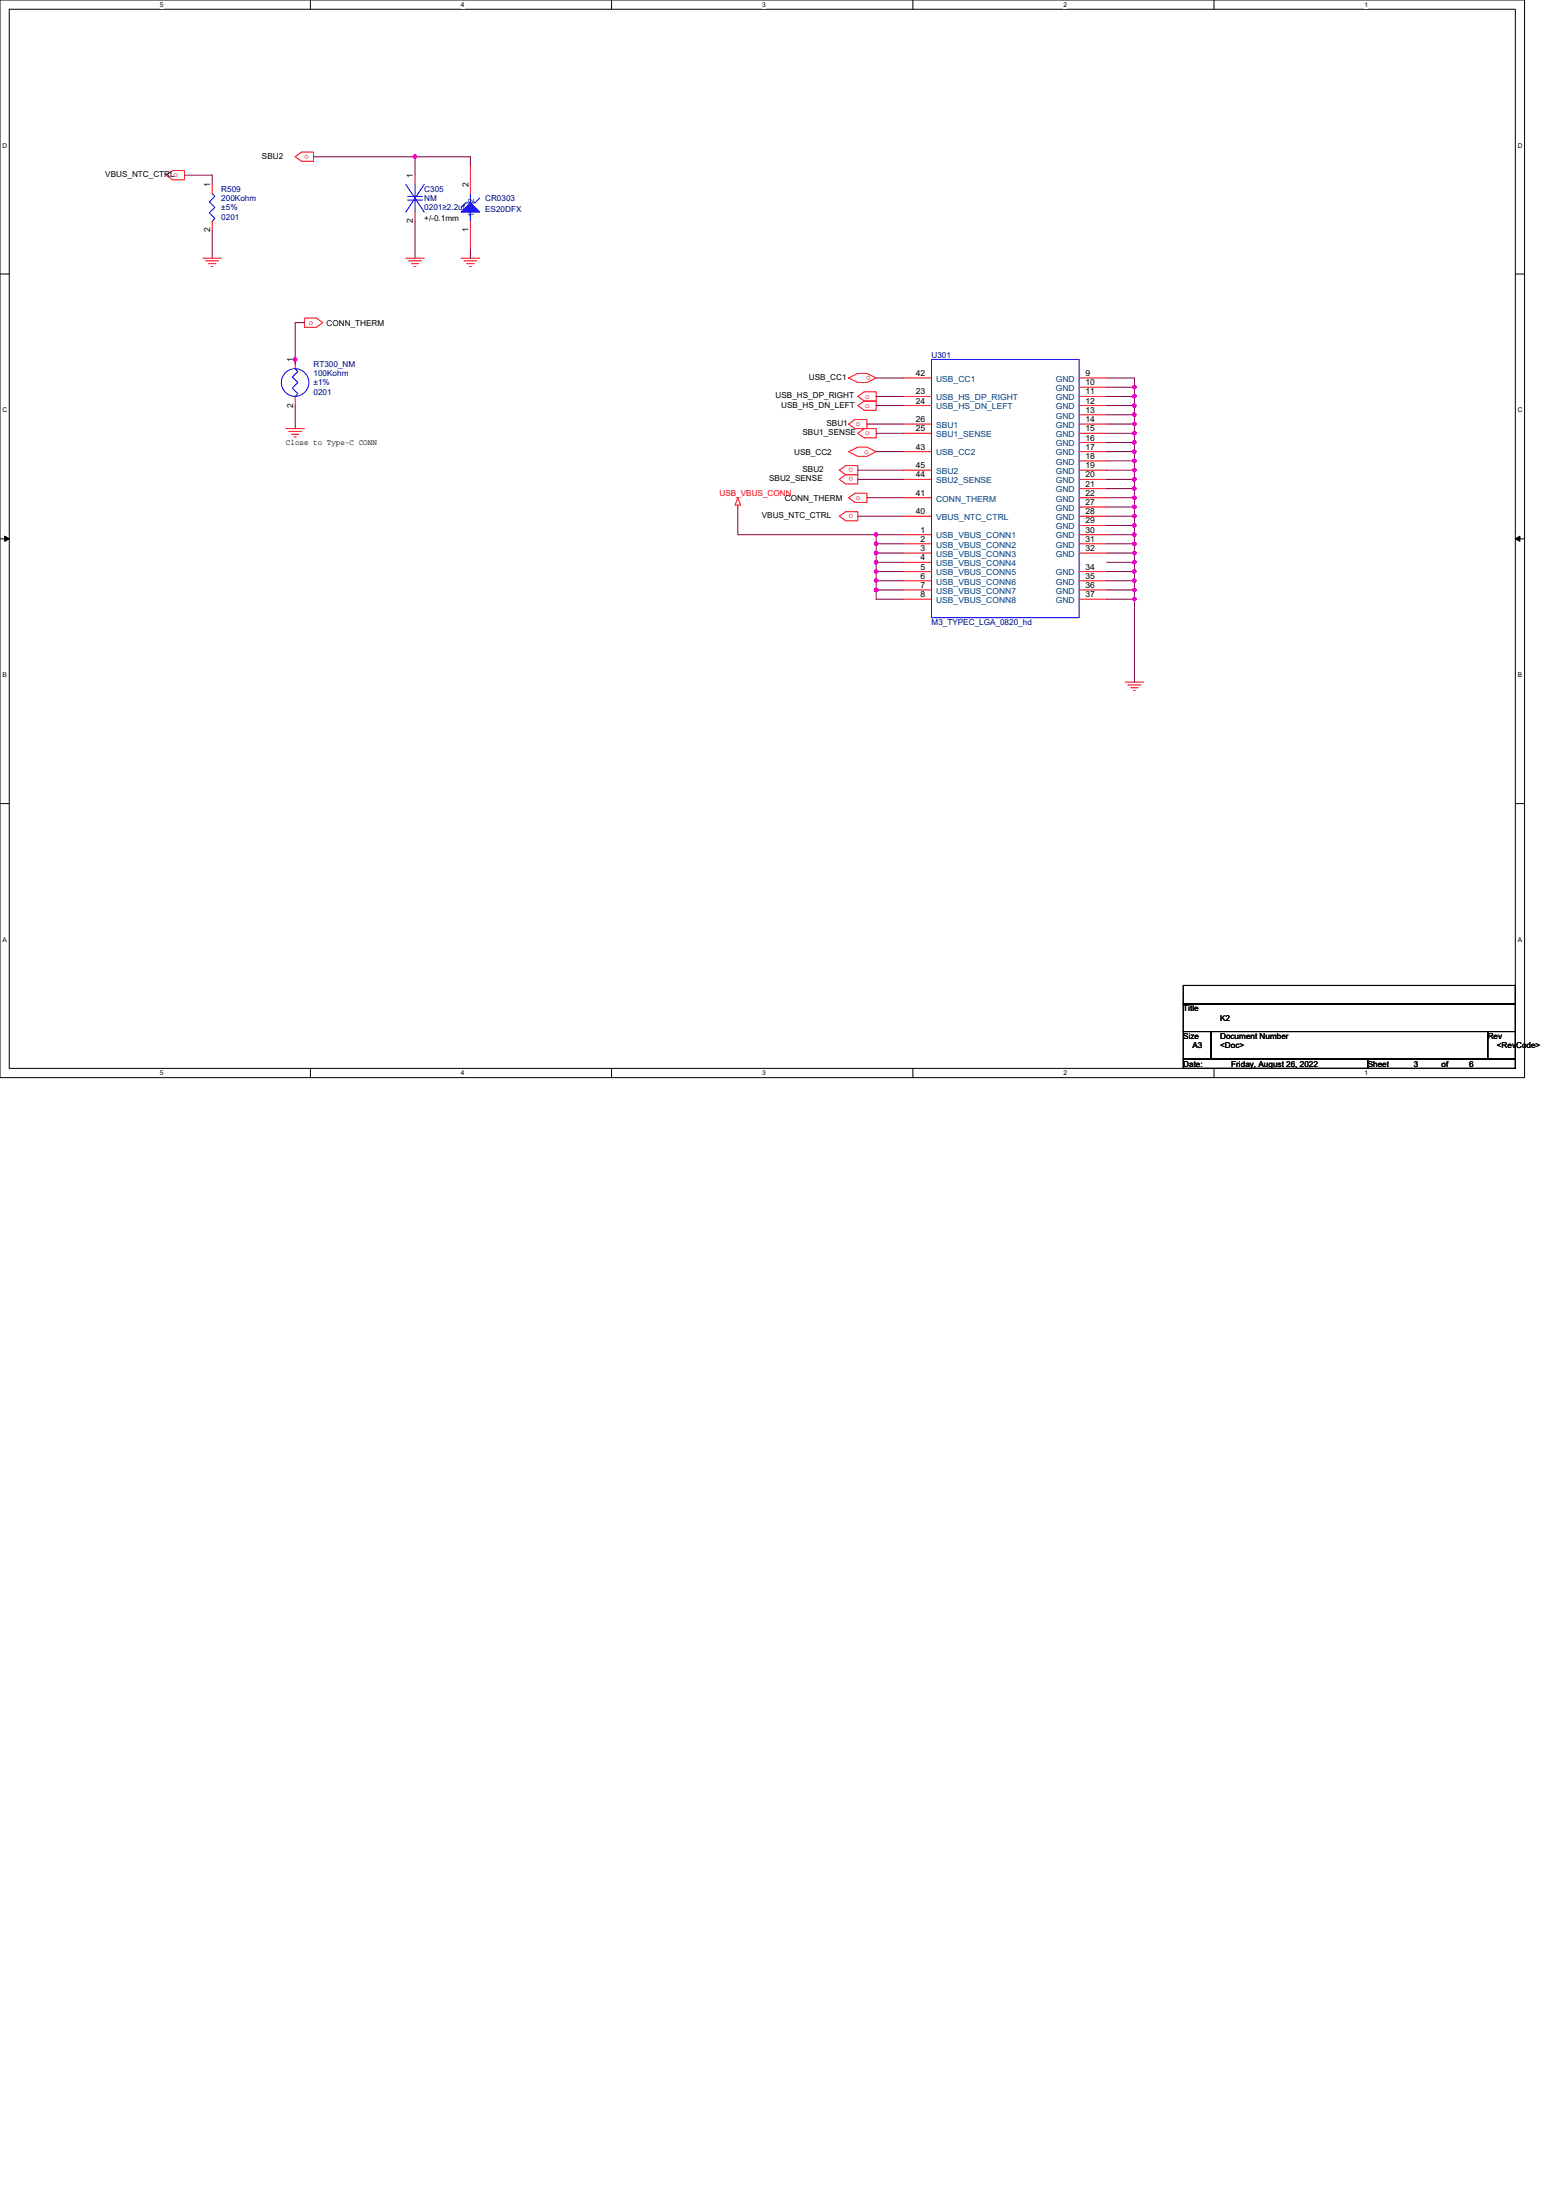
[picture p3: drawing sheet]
<svg xmlns="http://www.w3.org/2000/svg" width="210mm" height="297mm" viewBox="0 0 210 297" stroke-linecap="round" stroke-linejoin="round" font-family="sans-serif">
<path d="M0 0h205.7v145.5h-205.7zM1.2 1.2h203.3v143.1h-203.3z" fill="none" stroke="#000" stroke-width=".13"/>
<g fill="#fff">
<path d="M21.6 .1h.5v1h-.5z"/>
<path d="M21.6 144.4h.5v1h-.5z"/>
</g>
<path d="M41.9 0v1.2M41.9 144.3v1.2" fill="none" stroke="#000" stroke-width=".13"/>
<g fill="#fff">
<path d="M62.2 .1h.5v1h-.5z"/>
<path d="M62.2 144.4h.5v1h-.5z"/>
</g>
<path d="M82.5 0v1.2M82.5 144.3v1.2" fill="none" stroke="#000" stroke-width=".13"/>
<g fill="#fff">
<path d="M102.8 .1h.5v1h-.5z"/>
<path d="M102.8 144.4h.5v1h-.5z"/>
</g>
<path d="M123.2 0v1.2M123.2 144.3v1.2" fill="none" stroke="#000" stroke-width=".13"/>
<g fill="#fff">
<path d="M143.5 .1h.5v1h-.5z"/>
<path d="M143.5 144.4h.5v1h-.5z"/>
</g>
<path d="M163.8 0v1.2M163.8 144.3v1.2" fill="none" stroke="#000" stroke-width=".13"/>
<g fill="#fff">
<path d="M184.1 .1h.5v1h-.5z"/>
<path d="M184.1 144.4h.5v1h-.5z"/>
<path d="M.3 19.1h.7v1h-.7z"/>
<path d="M204.8 19.1h.6v1h-.6z"/>
<path d="M.3 54.9h.7v1h-.7z"/>
<path d="M204.8 54.9h.6v1h-.6z"/>
</g>
<path d="M0 37h1.2M204.5 37h1.2" fill="none" stroke="#000" stroke-width=".13"/>
<g fill="#fff">
<path d="M.3 90.6h.6v1h-.6z"/>
<path d="M204.8 90.6h.6v1h-.6z"/>
</g>
<path d="M0 72.7h1.2M204.5 72.7h1.2" fill="none" stroke="#000" stroke-width=".13"/>
<path d="M.6 72.4l.6 .3-.6 .4zM204.5 72.7l.6-.3v.7z" fill="#000" stroke="#000" stroke-width=".13"/>
<g fill="#fff">
<path d="M.3 126.4h.6v1h-.6z"/>
<path d="M204.8 126.4h.6v1h-.6z"/>
</g>
<path d="M0 108.5h1.2M204.5 108.5h1.2M159.7 133.1h44.8v2.5h-44.8zM159.7 135.6h44.8v3.7h-44.8zM159.7 139.3h3.7v3.7h-3.7zM163.4 139.3h37.4v3.7h-37.4zM200.8 139.3h3.7v3.7h-3.7zM159.7 143h24.9v1.3h-24.9zM184.6 143h19.9v1.3h-19.9z" fill="none" stroke="#000" stroke-width=".13"/>
<g fill="none" stroke="#f00" stroke-width=".13">
<path d="M22.4 23.6l.9-.6h1.6v1.3h-1.6zM27.4 34.9h2.5M27.7 35.2h1.8M28.1 35.6h1M28.5 36h.2M28.6 24.9v1.2M28.6 29.9v1.2M39.8 21.2l.9-.7h1.6v1.3h-1.6zM54.8 34.9h2.5M55.1 35.2h1.8M55.5 35.6h1M55.9 36h.2"/>
<path d="M56 23.6v1.3M56 28.6v1.3M62.2 34.9h2.5M62.6 35.2h1.7M63 35.6h1M63.4 36h.2M63.5 22.4v3.7M63.5 29.9v3.7M38.6 57.9h2.5M39 58.3h1.7M39.3 58.6h1M39.7 59h.3"/>
<path d="M39.8 48.5v1.3M39.8 53.5v1.3M41.1 42.9h1.6l.9 .7-.9 .6h-1.6zM114.5 51l1.3-.6h1.2l1.2 .6-1.2 .6h-1.2zM114.5 57.3l.9-.7h1.6v1.3h-1.6zM115.8 53.5l.8-.6h1.6v1.2h-1.6zM115.8 54.8l.8-.7h1.6v1.3h-1.6zM115.8 58.5l.8-.6h1.6v1.2h-1.6zM122 57.3h3.7M122 58.5h3.7M122 51h3.7M122 54.8h3.7"/>
<path d="M122 53.5h3.7M145.6 57.3h3.8M145.6 58.5h3.8M145.6 59.8h3.8M145.6 51h3.8M145.6 52.3h3.8M145.6 53.5h3.8M145.6 54.8h3.8M145.6 56h3.8M99.6 68.2v.3M99.6 67.2l.3 1h-.7zM113.3 64.7l.8-.6h1.7v1.2h-1.7z"/>
<path d="M113.3 63.5l.8-.6h1.7v1.2h-1.7zM113.3 69.7l.8-.6h1.7v1.2h-1.7zM114.5 61l1.3-.6h1.2l1.2 .6-1.2 .6h-1.2zM114.5 67.2l.9-.6h1.6v1.2h-1.6zM122 67.2h3.7M122 63.5h3.7M122 64.7h3.7M122 61h3.7M122 72.2h3.7M122 73.4h3.7M122 74.7h3.7M122 75.9h3.7"/>
<path d="M122 77.2h3.7M122 78.4h3.7M122 79.7h3.7M122 69.7h3.7M145.6 61h3.8M145.6 62.2h3.8M145.6 63.5h3.8M145.6 64.7h3.8M145.6 66h3.8M145.6 67.2h3.8M145.6 68.5h3.8M145.6 69.7h3.8"/>
<path d="M145.6 71h3.8M145.6 72.2h3.8M145.6 73.4h3.8M145.6 74.7h3.8M145.6 77.2h3.8M145.6 78.4h3.8M145.6 79.7h3.8M122 80.9h3.7M145.6 80.9h3.8M151.8 92.1h2.5M152.2 92.5h1.8M152.6 92.9h1"/>
<path d="M153 93.2h.2"/>
</g>
<g fill="none" stroke="#00f" stroke-width=".13">
<path d="M28.6 26.1l.4 .4-.7 .8 .7 .7-.7 .7 .7 .8-.4 .4M54.8 24.9l2.5 3.7M55 26.5h2M55 27h2M56 24.9v1.6M56 27v1.6M57.3 24.9l-2.5 3.7M63.5 26.1v1.3M63.5 28.6v1.3M64.7 26.8l-.6 .6h-1.2l-.7 .6M39.8 49.8l.4 .4-.7 .7 .7 .7-.7 .8 .7 .7-.4 .4M125.7 48.5h19.9v34.9h-19.9z"/>
<circle cx="39.8" cy="51.6" r="1.86"/>
</g>
<path d="M62.2 28.6l1.3-1.2 1.2 1.2z" fill-rule="evenodd" fill="#00f" stroke="#00f" stroke-width=".13"/>
<g fill="none" stroke="#800040" stroke-width=".13">
<path d="M24.9 23.6h3.7v1.3M28.6 31.1v3.8M42.3 21.2h13.7M56 21.2v2.4M56 29.9v5M56 21.2h7.5v1.2M63.5 33.6v1.3M39.8 54.8v3.1M41.1 43.6h-1.3v5.6M117 57.3h5M118.2 51h3.8M118.2 53.5h3.8"/>
<path d="M118.2 54.8h3.8M118.2 58.5h3.8M149.4 51h3.7v1.3M149.4 52.3h3.7M149.4 53.5h3.7M149.4 54.8h3.7M149.4 56h3.7M149.4 57.3h3.7M149.4 58.5h3.7M149.4 59.8h3.7M153.1 52.3v1.2M153.1 53.5v1.3"/>
<path d="M153.1 54.8v1.2M153.1 56v1.3M153.1 57.3v1.2M153.1 58.5v1.3M153.1 59.8v1.2M99.6 68.5v3.7h18.6M115.8 64.7h6.2M115.8 63.5h6.2M115.8 69.7h6.2M117 67.2h5M118.2 61h3.8M118.2 78.4h3.8"/>
<path d="M118.2 72.2v1.2M118.2 72.2h3.8M118.2 74.7h3.8M118.2 74.7v1.2M118.2 78.4v1.3M122 79.7h-3.8v1.2h3.8M122 73.4h-3.8v1.3M122 75.9h-3.8v1.3M122 77.2h-3.8v1.2M149.4 61h3.7M149.4 62.2h3.7M149.4 63.5h3.7"/>
<path d="M149.4 64.7h3.7M149.4 66h3.7M149.4 68.5h3.7M149.4 67.2h3.7M149.4 71h3.7M149.4 69.7h3.7M149.4 72.2h3.7M149.4 73.4h3.7M149.4 74.7h3.7M149.4 75.9h3.7M149.4 77.2h3.7M149.4 78.4h3.7"/>
<path d="M149.4 79.7h3.7M153.1 61v1.2M153.1 62.2v1.3M153.1 63.5v1.2M153.1 64.7v1.3M153.1 66v1.2M153.1 68.5v1.2M153.1 67.2v1.3M153.1 71v1.2M153.1 69.7v1.3M153.1 72.2v1.2M153.1 73.4v1.3"/>
<path d="M153.1 74.7v1.2M153.1 75.9v1.3M153.1 77.2v1.2M153.1 78.4v1.3M153.1 79.7v1.2M149.4 80.9h3.7M153.1 80.9v11.2"/>
</g>
<g fill="#f0f" stroke="#f0f" stroke-width=".13">
<circle cx="56" cy="21.2" r=".24"/>
<circle cx="118.2" cy="72.2" r=".24"/>
<circle cx="118.2" cy="73.4" r=".24"/>
<circle cx="118.2" cy="74.7" r=".24"/>
<circle cx="118.2" cy="75.9" r=".24"/>
<circle cx="118.2" cy="77.2" r=".24"/>
<circle cx="118.2" cy="78.4" r=".24"/>
<circle cx="118.2" cy="79.7" r=".24"/>
<circle cx="153.1" cy="52.3" r=".24"/>
<circle cx="153.1" cy="53.5" r=".23"/>
<circle cx="153.1" cy="56" r=".24"/>
<circle cx="153.1" cy="54.8" r=".23"/>
<circle cx="153.1" cy="57.2" r=".24"/>
<circle cx="153.1" cy="58.5" r=".24"/>
<circle cx="153.1" cy="59.7" r=".23"/>
<circle cx="153.1" cy="61" r=".23"/>
<circle cx="153.1" cy="62.2" r=".24"/>
<circle cx="153.1" cy="63.5" r=".24"/>
<circle cx="153.1" cy="66" r=".23"/>
<circle cx="153.1" cy="64.7" r=".24"/>
<circle cx="153.1" cy="67.2" r=".23"/>
<circle cx="153.1" cy="68.4" r=".24"/>
<circle cx="153.1" cy="70.9" r=".24"/>
<circle cx="153.1" cy="69.7" r=".24"/>
<circle cx="153.1" cy="72.2" r=".23"/>
<circle cx="153.1" cy="74.7" r=".24"/>
<circle cx="153.1" cy="73.4" r=".23"/>
<circle cx="153.1" cy="75.9" r=".24"/>
<circle cx="153.1" cy="78.4" r=".23"/>
<circle cx="153.1" cy="77.2" r=".24"/>
<circle cx="153.1" cy="79.7" r=".23"/>
<circle cx="153.1" cy="80.9" r=".24"/>
<circle cx="39.8" cy="48.5" r=".24"/>
</g>
<g font-size="1.1">
<text x="14.2" y="23.9">VBUS_NTC_CTRLo</text>
<text x="35.3" y="21.4">SBU2</text>
<text x="28.4" y="25.3" transform="rotate(-90 28.4 25.3)">1</text>
<text x="55.7" y="24" transform="rotate(-90 55.7 24)">1</text>
<text x="57.3" y="29.9">+/-0.1mm</text>
<text x="63.2" y="25.3" transform="rotate(-90 63.2 25.3)">2</text>
<text x="28.4" y="31.4" transform="rotate(-90 28.4 31.4)">2</text>
<text x="55.7" y="30.1" transform="rotate(-90 55.7 30.1)">2</text>
<text x="63.2" y="31.4" transform="rotate(-90 63.2 31.4)">1</text>
<text x="44.1" y="44">CONN_THERM</text>
<text x="39.6" y="48.9" transform="rotate(-90 39.6 48.9)">1</text>
<text x="104.7" y="53.8">USB_HS_DP_RIGHT</text>
<text x="109.2" y="51.3">USB_CC1</text>
<text x="123.6" y="50.8">42</text>
<text x="123.6" y="53.3">23</text>
<text x="146.5" y="50.8">9</text>
<text x="146.5" y="52">10</text>
<text x="146.5" y="53.3">11</text>
<text x="39.6" y="55" transform="rotate(-90 39.6 55)">2</text>
<text x="105.4" y="55">USB_HS_DN_LEFT</text>
<text x="108.3" y="58.8">SBU1_SENSE</text>
<text x="111.5" y="57.5">SBU1</text>
<text x="123.6" y="57">26</text>
<text x="123.6" y="58.2">25</text>
<text x="123.6" y="54.5">24</text>
<text x="146.5" y="57">14</text>
<text x="146.5" y="58.2">15</text>
<text x="146.5" y="59.5">16</text>
<text x="146.5" y="54.5">12</text>
<text x="146.5" y="55.7">13</text>
<text x="38.6" y="60">Close to Type-C CONN</text>
<text x="103.8" y="65">SBU2_SENSE</text>
<text x="107.2" y="61.4">USB_CC2</text>
<text x="108.3" y="63.8">SBU2</text>
<text x="123.6" y="63.2">45</text>
<text x="123.6" y="64.5">44</text>
<text x="123.6" y="60.7">43</text>
<text x="146.5" y="60.7">17</text>
<text x="146.5" y="62">18</text>
<text x="146.5" y="63.2">19</text>
<text x="146.5" y="64.5">20</text>
<text x="146.5" y="65.7">21</text>
<text x="102.8" y="70">VBUS_NTC_CTRL</text>
<text x="105.9" y="67.6">CONN_THERM</text>
<text x="123.6" y="66.9">41</text>
<text x="123.6" y="69.4">40</text>
<text x="124.2" y="71.9">1</text>
<text x="146.5" y="66.9">22</text>
<text x="146.5" y="68.2">27</text>
<text x="146.5" y="69.4">28</text>
<text x="146.5" y="70.7">29</text>
<text x="146.5" y="71.9">30</text>
<text x="124.2" y="73.2">2</text>
<text x="124.2" y="74.4">3</text>
<text x="124.2" y="75.6">4</text>
<text x="124.2" y="76.9">5</text>
<text x="146.5" y="73.2">31</text>
<text x="146.5" y="74.4">32</text>
<text x="146.5" y="76.9">34</text>
<text x="124.2" y="78.1">6</text>
<text x="124.2" y="79.4">7</text>
<text x="124.2" y="80.6">8</text>
<text x="146.5" y="78.1">35</text>
<text x="146.5" y="79.4">36</text>
<text x="146.5" y="80.6">37</text>
<text x="159.7" y="136.6">Title</text>
<text x="164.7" y="137.8">K2</text>
<text x="159.7" y="140.3">Size</text>
<text x="160.9" y="141.5">A3</text>
<text x="164.7" y="140.3">Document Number</text>
<text x="164.7" y="141.5">&lt;Doc&gt;</text>
<text x="200.8" y="140.3">Rev</text>
<text x="202" y="141.5">&lt;RevCode&gt;</text>
<text x="159.7" y="144">Date:</text>
<text x="166.2" y="144">Friday, August 26, 2022</text>
<text x="184.6" y="144">Sheet</text>
<text x="190.8" y="144">3</text>
<text x="194.5" y="144">of</text>
<text x="198.3" y="144">6</text>
</g>
<g font-size="1.1" fill="#f00">
<text x="41.7" y="20.9" transform="rotate(-180 41.7 20.9)">o</text>
<text x="41.7" y="43.9">o</text>
<text x="116.8" y="53.8">o</text>
<text x="117.5" y="50.7" transform="rotate(-180 117.5 50.7)">o</text>
<text x="115.5" y="57.6">o</text>
<text x="116.8" y="55.1">o</text>
<text x="116.8" y="58.8">o</text>
<text x="115.1" y="64.4" transform="rotate(-180 115.1 64.4)">o</text>
<text x="115.1" y="63.2" transform="rotate(-180 115.1 63.2)">o</text>
<text x="116.6" y="61.3">o</text>
<text x="97.1" y="67">USB_VBUS_CONN</text>
<text x="115.1" y="69.4" transform="rotate(-180 115.1 69.4)">o</text>
<text x="115.5" y="67.5">o</text>
</g>
<g font-size="1.1" fill="#000080">
<text x="29.9" y="25.9">R509</text>
<text x="29.9" y="27.2">200Kohm</text>
<text x="29.9" y="28.4">±5%</text>
<text x="29.9" y="29.7">0201</text>
<text x="57.3" y="25.9">C305</text>
<text x="57.3" y="27.2">NM</text>
<text x="57.3" y="28.4">0201≥2.2uf</text>
<text x="65.5" y="27.2">CR0303</text>
<text x="65.5" y="28.7">ES20DFX</text>
<text x="42.3" y="49.6">RT300_NM</text>
<text x="42.3" y="50.8">100Kohm</text>
<text x="42.3" y="52">±1%</text>
<text x="42.3" y="53.3">0201</text>
<text x="125.7" y="48.3">U301</text>
<text x="125.7" y="84.4">M3_TYPEC_LGA_0820_hd</text>
</g>
<g font-size="1.1" fill="#004080">
<text x="64" y="29.3" transform="rotate(-90 64 29.3)">1</text>
<text x="64" y="27.4" transform="rotate(-90 64 27.4)">2</text>
<text x="126.3" y="51.5">USB_CC1</text>
<text x="142.5" y="51.5">GND</text>
<text x="142.5" y="52.8">GND</text>
<text x="126.3" y="57.8">SBU1</text>
<text x="126.3" y="59">SBU1_SENSE</text>
<text x="126.3" y="55.3">USB_HS_DN_LEFT</text>
<text x="126.3" y="54">USB_HS_DP_RIGHT</text>
<text x="142.5" y="57.8">GND</text>
<text x="142.5" y="59">GND</text>
<text x="142.5" y="54">GND</text>
<text x="142.5" y="55.3">GND</text>
<text x="142.5" y="56.5">GND</text>
<text x="126.3" y="64">SBU2</text>
<text x="126.3" y="65.2">SBU2_SENSE</text>
<text x="126.3" y="61.5">USB_CC2</text>
<text x="142.5" y="60.3">GND</text>
<text x="142.5" y="61.5">GND</text>
<text x="142.5" y="62.7">GND</text>
<text x="142.5" y="64">GND</text>
<text x="142.5" y="65.2">GND</text>
<text x="126.3" y="67.7">CONN_THERM</text>
<text x="126.3" y="70.2">VBUS_NTC_CTRL</text>
<text x="142.5" y="66.5">GND</text>
<text x="142.5" y="67.7">GND</text>
<text x="142.5" y="69">GND</text>
<text x="142.5" y="70.2">GND</text>
<text x="142.5" y="71.5">GND</text>
<text x="126.3" y="72.7">USB_VBUS_CONN1</text>
<text x="126.3" y="73.9">USB_VBUS_CONN2</text>
<text x="126.3" y="75.2">USB_VBUS_CONN3</text>
<text x="126.3" y="76.4">USB_VBUS_CONN4</text>
<text x="126.3" y="77.7">USB_VBUS_CONN5</text>
<text x="142.5" y="72.7">GND</text>
<text x="142.5" y="73.9">GND</text>
<text x="142.5" y="75.2">GND</text>
<text x="142.5" y="77.7">GND</text>
<text x="126.3" y="78.9">USB_VBUS_CONN6</text>
<text x="126.3" y="80.2">USB_VBUS_CONN7</text>
<text x="126.3" y="81.4">USB_VBUS_CONN8</text>
<text x="142.5" y="78.9">GND</text>
<text x="142.5" y="80.2">GND</text>
<text x="142.5" y="81.4">GND</text>
</g>
<g font-size=".9">
<text x="21.6" y="1">5</text>
<text x="62.2" y="1">4</text>
<text x="102.8" y="1">3</text>
<text x="143.5" y="1">2</text>
<text x="184.2" y="1">1</text>
<text x=".3" y="19.9">D</text>
<text x="204.8" y="19.9">D</text>
<text x=".3" y="55.7">C</text>
<text x="204.8" y="55.7">C</text>
<text x=".3" y="91.4">B</text>
<text x="204.8" y="91.4">B</text>
<text x=".3" y="127.2">A</text>
<text x="204.8" y="127.2">A</text>
<text x="21.6" y="145.2">5</text>
<text x="62.2" y="145.2">4</text>
<text x="102.8" y="145.2">3</text>
<text x="143.5" y="145.2">2</text>
<text x="184.2" y="145.2">1</text>
</g>
</svg>
